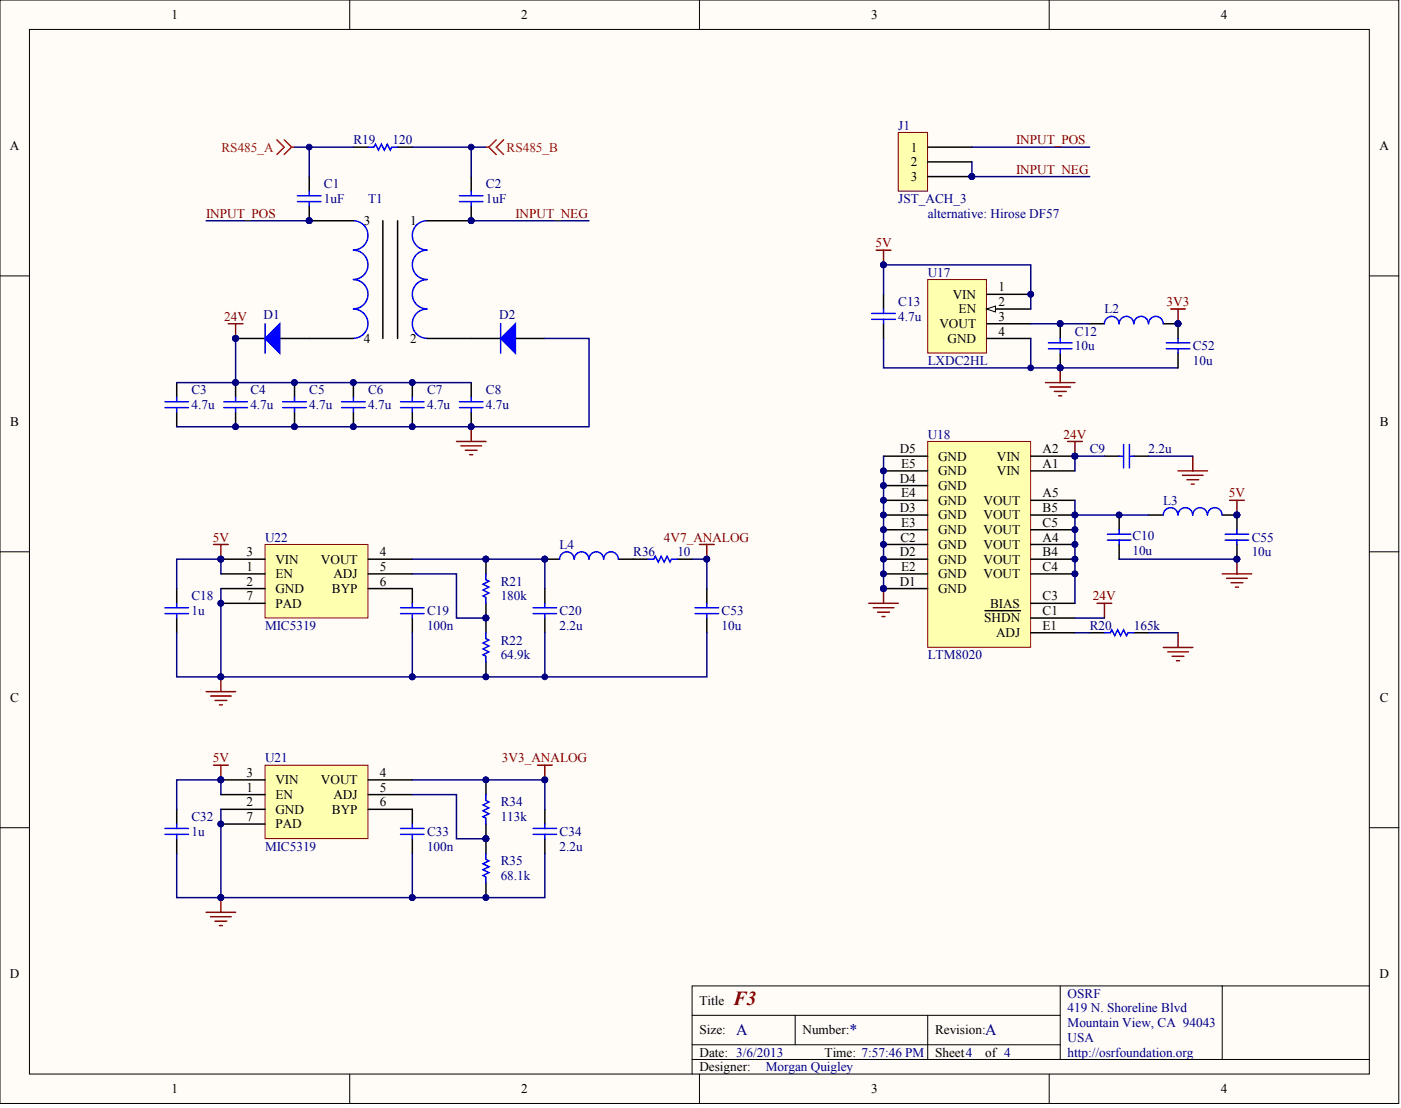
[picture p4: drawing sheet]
<svg xmlns="http://www.w3.org/2000/svg" width="669mm" height="529mm" viewBox="0 0 669 529" stroke-linecap="round" stroke-linejoin="round" font-family="sans-serif">
<g fill="#fffcf8" stroke="#000" stroke-width=".48">
<path d="M0 0h668v527h-668z"/>
<path d="M14 14h640v499h-640z"/>
</g>
<g fill="none" stroke="#000" stroke-width=".48">
<path d="M167 0v14M334 0v14M501 0v14M0 132h14M654 132h14M0 264h14M654 264h14M0 395h14M654 395h14M506 471v35M584 471h-254v42M654 471h-70v35"/>
<path d="M330 485h176M330 499h176M380 485v14M443 485v21M167 513v14M330 506h324M334 513v14M501 513v14"/>
</g>
<g fill="none" stroke="#00f" stroke-width=".7">
<path d="M176 70h3v-1l2 3 1-3 1 3 2-3 1 3 1-2h3M142 93h11M142 96h11M148 91v2M148 96v2M219 93h12M219 96h12M225 91v2M225 96v2M169 105a7 7 0 0 1 7 7 7 7 0 0 1-7 7 7 7 0 0 1 7 7 7 7 0 0 1-7 7M204 105a7 7 0 0 0-7 7 7 7 0 0 0 7 7 7 7 0 0 0-7 7 7 7 0 0 0 7 7M169 134a7 7 0 0 1 7 7 7 7 0 0 1-7 7 7 7 0 0 1 7 7 7 7 0 0 1-7 7"/>
<path d="M204 134a7 7 0 0 0-7 7 7 7 0 0 0 7 7 7 7 0 0 0-7 7 7 7 0 0 0 7 7M127 155v14M239 155v14M79 192h11M79 195h11M84 190v2M84 195v2M107 192h11M107 195h11M112 190v2M112 195v2M135 192h11"/>
<path d="M135 195h11M141 190v2M141 195v2M163 192h11M163 195h11M169 190v2M169 195v2M191 192h11M191 195h11M197 190v2M197 195v2M219 192h12"/>
<path d="M219 195h12M225 190v2M225 195v2"/>
</g>
<g fill="none" stroke="#000" stroke-width=".7">
<path d="M169 70h7M190 70h7M148 98v7h21M148 84v7M225 98v7h-21M225 84v7M183 105v57M190 105v57M112 162h15M134 162h35M204 162h35M246 162h14"/>
<path d="M84 183v7M84 197v7M112 183v7M112 197v7M141 183v7M141 197v7M169 183v7M169 197v7M197 183v7M197 197v7M225 183v7M225 197v7"/>
</g>
<g fill="#000080" stroke="#000080" stroke-width=".48">
<circle cx="225" cy="105" r="1.4"/>
<circle cx="148" cy="105" r="1.4"/>
<circle cx="112" cy="162" r="1.4"/>
<circle cx="225" cy="204" r="1.4"/>
<circle cx="112" cy="183" r="1.4"/>
<circle cx="112" cy="204" r="1.4"/>
<circle cx="141" cy="204" r="1.4"/>
<circle cx="141" cy="183" r="1.4"/>
<circle cx="169" cy="204" r="1.4"/>
<circle cx="169" cy="183" r="1.4"/>
<circle cx="197" cy="204" r="1.4"/>
<circle cx="197" cy="183" r="1.4"/>
</g>
<g fill="#00f" stroke="#00f" stroke-width=".7">
<path d="M127 162l7-7v14z"/>
<path d="M239 162l7-7v14z"/>
</g>
<path d="M109 155h7M112 155v7M218 211h14M220 213h10M222 215h6M224 217h2M225 204v7" fill="none" stroke="#800000" stroke-width=".7"/>
<path d="M98 105h50M225 105h56M112 162v21M84 183h141" fill="none" stroke="#000080" stroke-width=".7"/>
<path d="M132 67l4 3-4 4M136 67l3 3M139 70h2M139 70l-3 4M232 70h1M233 70l4 4M237 67l-4 3M240 67l-3 3 3 4" fill="none" stroke="#f00" stroke-width=".7"/>
<path d="M429 63h14v28h-14z" fill="#ffffb0" stroke="#800000" stroke-width=".48"/>
<path d="M443 70h21M443 77h21M443 84h21" fill="none" stroke="#000" stroke-width=".7"/>
<circle cx="464" cy="84" r="1.4" fill="#000080" stroke="#000080" stroke-width=".48"/>
<path d="M443 134h28v35h-28z" fill="#ffffb0" stroke="#800000" stroke-width=".48"/>
<path d="M471 141h21M471 148h21" fill="none" stroke="#000" stroke-width=".7"/>
<circle cx="492" cy="141" r="1.4" fill="#000080" stroke="#000080" stroke-width=".48"/>
<path d="M471 148l4-2v3z" fill="#fffcf8" stroke="#000" stroke-width=".48"/>
<path d="M471 155h21M471 162h21" fill="none" stroke="#000" stroke-width=".7"/>
<g fill="#000080" stroke="#000080" stroke-width=".48">
<circle cx="492" cy="141" r="1.4"/>
<circle cx="506" cy="155" r="1.4"/>
</g>
<path d="M492 155h14" fill="none" stroke="#000080" stroke-width=".7"/>
<path d="M443 211h49v98h-49z" fill="#ffffb0" stroke="#800000" stroke-width=".48"/>
<g fill="none" stroke="#000" stroke-width=".7">
<path d="M422 218h21M492 218h21M527 218h7M541 218h7M422 225h21M422 239h21M422 232h21M492 225h21M492 239h21M422 246h21M422 253h21M492 246h21"/>
<path d="M492 253h21M422 260h21M422 267h21M422 274h21M492 260h21M492 267h21M492 274h21M422 281h21M470 292h17M492 288h21M492 295h21M492 302h21"/>
<path d="M520 302h7M541 302h7"/>
</g>
<g fill="#000080" stroke="#000080" stroke-width=".48">
<circle cx="513" cy="218" r="1.4"/>
<circle cx="422" cy="225" r="1.4"/>
<circle cx="422" cy="232" r="1.4"/>
<circle cx="422" cy="239" r="1.4"/>
<circle cx="422" cy="246" r="1.4"/>
<circle cx="422" cy="253" r="1.4"/>
<circle cx="422" cy="260" r="1.4"/>
<circle cx="422" cy="267" r="1.4"/>
<circle cx="422" cy="274" r="1.4"/>
<circle cx="422" cy="281" r="1.4"/>
<circle cx="513" cy="246" r="1.4"/>
<circle cx="513" cy="253" r="1.4"/>
<circle cx="513" cy="260" r="1.4"/>
<circle cx="513" cy="267" r="1.4"/>
<circle cx="513" cy="274" r="1.4"/>
<circle cx="464" cy="84" r="1.4"/>
</g>
<g fill="none" stroke="#800000" stroke-width=".7">
<path d="M510 211h7M513 211v7M569 218v7M562 225h14M565 227h9M567 229h5M569 231h1M415 288h14M417 290h10M419 292h6M421 294h2M422 281v7"/>
<path d="M524 288h7M527 288v7M555 309h14M557 311h10M560 313h5M562 316h1M562 302v7"/>
</g>
<path d="M141 70h28M197 70h35M464 70h56M464 77v7h56M260 162h21v42h-197M422 218v63M527 218h-14v7M513 239v49M513 295h14M513 302h7" fill="none" stroke="#000080" stroke-width=".7"/>
<path d="M534 218h2M536 212v11M539 212v11M539 218h2M527 302h3l1-1 1 3 2-3 1 3 1-3 2 3 1-2h2" fill="none" stroke="#00f" stroke-width=".7"/>
<path d="M127 260h49v35h-49z" fill="#ffffb0" stroke="#800000" stroke-width=".48"/>
<g fill="none" stroke="#000" stroke-width=".7">
<path d="M105 274h22M105 267h22M176 274h21M176 267h21M232 267v7M84 281v7M84 295v7M105 281h22M105 288h22M176 281h21v7M197 295v7M232 288v14"/>
<path d="M260 281v7M260 295v7M232 316v7"/>
</g>
<g fill="#000080" stroke="#000080" stroke-width=".48">
<circle cx="105" cy="267" r="1.4"/>
<circle cx="105" cy="288" r="1.4"/>
<circle cx="105" cy="323" r="1.4"/>
<circle cx="232" cy="267" r="1.4"/>
<circle cx="232" cy="295" r="1.4"/>
<circle cx="232" cy="323" r="1.4"/>
<circle cx="197" cy="323" r="1.4"/>
</g>
<path d="M102 260h7M105 260v7M98 330h14M101 332h9M103 335h5M105 337h1M105 323v7" fill="none" stroke="#800000" stroke-width=".7"/>
<path d="M105 274v-7h-21v14M197 267h35M105 281v42M84 302v21h21M197 302v21h-92" fill="none" stroke="#000080" stroke-width=".7"/>
<g fill="none" stroke="#00f" stroke-width=".7">
<path d="M232 274v3l1 1-2 1 2 1-2 2 2 1-2 2h1v3M79 290h11M79 293h11M84 288v2M84 293v2M191 290h11M191 293h11M197 288v2M197 293v2M254 290h12M254 293h12M260 288v2"/>
<path d="M260 293v2M232 302v3l1 1-2 1 2 2-2 1 2 1-2 2h1v3"/>
</g>
<path d="M127 365h49v36h-49z" fill="#ffffb0" stroke="#800000" stroke-width=".48"/>
<g fill="none" stroke="#000" stroke-width=".7">
<path d="M422 141v7M422 155v7M506 155v7M520 155h7M555 155h7v7M506 169v7M562 169v7M534 246v7M548 246h7M584 246h7v7M260 267h7M295 267h14"/>
<path d="M323 267h7M534 260v7M591 260v7M337 281v7M337 295v7M105 379h22M105 372h22M176 379h21M176 372h21M232 372v7M84 387v7M105 387h22"/>
<path d="M105 394h22M176 387h21v7M232 394v14M260 387v7M84 401v7M197 401v7M260 401v7M232 422v7"/>
</g>
<g fill="#000080" stroke="#000080" stroke-width=".48">
<circle cx="105" cy="372" r="1.4"/>
<circle cx="105" cy="394" r="1.4"/>
<circle cx="105" cy="429" r="1.4"/>
<circle cx="197" cy="429" r="1.4"/>
<circle cx="232" cy="401" r="1.4"/>
<circle cx="232" cy="429" r="1.4"/>
<circle cx="232" cy="372" r="1.4"/>
<circle cx="225" cy="70" r="1.4"/>
<circle cx="148" cy="70" r="1.4"/>
<circle cx="506" cy="176" r="1.4"/>
<circle cx="506" cy="155" r="1.4"/>
<circle cx="260" cy="267" r="1.4"/>
<circle cx="232" cy="267" r="1.4"/>
<circle cx="337" cy="267" r="1.4"/>
<circle cx="260" cy="323" r="1.4"/>
<circle cx="197" cy="323" r="1.4"/>
<circle cx="260" cy="372" r="1.4"/>
<circle cx="422" cy="126" r="1.4"/>
<circle cx="562" cy="155" r="1.4"/>
<circle cx="492" cy="176" r="1.4"/>
<circle cx="591" cy="246" r="1.4"/>
<circle cx="534" cy="246" r="1.4"/>
<circle cx="513" cy="246" r="1.4"/>
<circle cx="591" cy="267" r="1.4"/>
<circle cx="232" cy="295" r="1.4"/>
</g>
<g fill="none" stroke="#800000" stroke-width=".7">
<path d="M418 119h7M422 119v8M559 148h7M562 148v7M506 176v7M499 183h14M501 185h10M503 187h6M505 189h2M587 239h7M591 239v7M334 260h7"/>
<path d="M337 260v7M584 274h14M586 276h9M588 278h5M591 267v7M590 280h1M102 365h7M105 365v7M257 365h7M260 365v7M98 436h14M101 438h9"/>
<path d="M103 440h5M105 429v7M105 442h1"/>
</g>
<g fill="none" stroke="#00f" stroke-width=".7">
<path d="M416 150h11M416 153h11M422 148v2M422 153v2M541 155a4 4 0 0 0-3-4 4 4 0 0 0-4 4 3 3 0 0 0-3-4 3 3 0 0 0-4 4M548 155a3 3 0 0 0-3-4 3 3 0 0 0-4 4M555 155a3 3 0 0 0-3-4 3 3 0 0 0-4 4M501 164h11M501 167h11M506 162v2M506 167v2M557 164h11"/>
<path d="M557 167h11M562 162v2M562 167v2M529 258h11M529 255h11M534 253v2M534 258v2M583 246a4 4 0 0 0-3-4 4 4 0 0 0-4 4 4 4 0 0 0-3-4 4 4 0 0 0-4 4 4 4 0 0 0-3-4 4 4 0 0 0-4 4 3 3 0 0 0-3-4 3 3 0 0 0-4 4M585 258h11M585 255h11M591 253v2M591 258v2"/>
<path d="M295 267a4 4 0 0 0-3-3 4 4 0 0 0-4 3 4 4 0 0 0-3-3 4 4 0 0 0-4 3 4 4 0 0 0-3-3 4 4 0 0 0-4 3 3 3 0 0 0-3-3 3 3 0 0 0-4 3M309 267h3l1-1 1 2 2-2 1 2 1-2 2 2 1-1h2M332 290h11M332 293h11M337 288v2M337 293v2M232 379v3l1 1-2 1 2 2-2 1 2 2-2 1 1 1v3M79 396h11M79 398h11M84 394v2M84 398v3M191 396h11"/>
<path d="M191 398h11M197 394v2M197 398v3M254 396h12M254 398h12M260 394v2M260 398v3M232 408v2l1 1-2 2 2 1-2 1 2 2-2 1 1 1v3"/>
</g>
<g fill="none" stroke="#000080" stroke-width=".7">
<path d="M148 70v14M225 70v14M422 141v-14h70v21M506 155h14M422 162v14h140M492 162v14M548 218h21M513 246h35M197 274h21v21h14M232 267h28v14M330 267h7v14M534 267h57"/>
<path d="M260 302v21M337 302v21h-140M548 302h14M105 379v-7h-21v15M197 379h21v22h14M197 372h63v15M105 387v42M84 408v21h21M197 408v21M260 408v21h-63M105 429h92"/>
</g>
<text font-size="9.5" fill="#800000" x="350" y="480">F3</text>
<g font-size="7.6" fill="#000080">
<text x="352" y="495">A</text>
<text x="406" y="495">*</text>
<text x="470" y="495">A</text>
</g>
<g font-size="6.3">
<text x="82" y="9">1</text>
<text x="249" y="9">2</text>
<text x="416" y="9">3</text>
<text x="583" y="9">4</text>
<text x="5" y="72">A</text>
<text x="659" y="72">A</text>
<text x="435" y="72">1</text>
<text x="435" y="79">2</text>
<text x="435" y="86">3</text>
<text x="174" y="108">3</text>
<text x="196" y="108">1</text>
<text x="455" y="143">VIN</text>
<text x="477" y="139">1</text>
<text x="458" y="150">EN</text>
<text x="477" y="146">2</text>
<text x="477" y="153">3</text>
<text x="448" y="157">VOUT</text>
<text x="477" y="160">4</text>
<text x="174" y="164">4</text>
<text x="196" y="164">2</text>
<text x="452" y="164">GND</text>
<text x="5" y="203">B</text>
<text x="659" y="203">B</text>
<text x="430" y="216">D5</text>
<text x="448" y="220">GND</text>
<text x="476" y="220">VIN</text>
<text x="498" y="216">A2</text>
<text x="430" y="223">E5</text>
<text x="448" y="227">GND</text>
<text x="476" y="227">VIN</text>
<text x="498" y="223">A1</text>
<text x="430" y="231">D4</text>
<text x="430" y="238">E4</text>
<text x="448" y="234">GND</text>
<text x="498" y="238">A5</text>
<text x="430" y="245">D3</text>
<text x="448" y="241">GND</text>
<text x="470" y="241">VOUT</text>
<text x="498" y="245">B5</text>
<text x="430" y="252">E3</text>
<text x="448" y="248">GND</text>
<text x="470" y="248">VOUT</text>
<text x="498" y="252">C5</text>
<text x="448" y="255">GND</text>
<text x="470" y="255">VOUT</text>
<text x="430" y="259">C2</text>
<text x="448" y="262">GND</text>
<text x="470" y="262">VOUT</text>
<text x="498" y="259">A4</text>
<text x="118" y="266">3</text>
<text x="131" y="269">VIN</text>
<text x="153" y="269">VOUT</text>
<text x="181" y="266">4</text>
<text x="430" y="266">D2</text>
<text x="448" y="269">GND</text>
<text x="470" y="269">VOUT</text>
<text x="498" y="266">B4</text>
<text x="118" y="273">1</text>
<text x="181" y="273">5</text>
<text x="430" y="273">E2</text>
<text x="498" y="273">C4</text>
<text x="118" y="280">2</text>
<text x="131" y="276">EN</text>
<text x="159" y="276">ADJ</text>
<text x="181" y="280">6</text>
<text x="430" y="280">D1</text>
<text x="448" y="276">GND</text>
<text x="470" y="276">VOUT</text>
<text x="118" y="287">7</text>
<text x="131" y="283">GND</text>
<text x="158" y="283">BYP</text>
<text x="448" y="283">GND</text>
<text x="498" y="287">C3</text>
<text x="131" y="290">PAD</text>
<text x="473" y="290">BIAS</text>
<text x="498" y="294">C1</text>
<text x="470" y="297">SHDN</text>
<text x="476" y="304">ADJ</text>
<text x="498" y="301">E1</text>
<text x="5" y="335">C</text>
<text x="659" y="335">C</text>
<text x="118" y="371">3</text>
<text x="181" y="371">4</text>
<text x="131" y="375">VIN</text>
<text x="153" y="375">VOUT</text>
<text x="118" y="378">1</text>
<text x="131" y="382">EN</text>
<text x="159" y="382">ADJ</text>
<text x="181" y="378">5</text>
<text x="118" y="385">2</text>
<text x="131" y="389">GND</text>
<text x="158" y="389">BYP</text>
<text x="181" y="385">6</text>
<text x="118" y="392">7</text>
<text x="131" y="396">PAD</text>
<text x="5" y="467">D</text>
<text x="659" y="467">D</text>
<text x="334" y="480">Title</text>
<text x="334" y="494">Size:</text>
<text x="383" y="494">Number:</text>
<text x="446" y="494">Revision:</text>
<text x="334" y="505">Date: 3/6/2013</text>
<text x="394" y="505">Time: 7:57:46 PM</text>
<text x="446" y="505">Sheet4</text>
<text x="470" y="505">of 4</text>
<text x="334" y="512">Designer:</text>
<text x="82" y="522">1</text>
<text x="249" y="522">2</text>
<text x="416" y="522">3</text>
<text x="583" y="522">4</text>
</g>
<g font-size="6.3" fill="#000080">
<text x="429" y="62">J1</text>
<text x="169" y="69">R19</text>
<text x="187" y="69">120</text>
<text x="155" y="90">C1</text>
<text x="232" y="90">C2</text>
<text x="155" y="97">1uF</text>
<text x="176" y="97">T1</text>
<text x="232" y="97">1uF</text>
<text x="429" y="97">JST_ACH_3</text>
<text x="443" y="104">alternative: Hirose DF57</text>
<text x="443" y="132">U17</text>
<text x="429" y="146">C13</text>
<text x="527" y="150">L2</text>
<text x="126" y="153">D1</text>
<text x="238" y="153">D2</text>
<text x="429" y="153">4.7u</text>
<text x="513" y="160">C12</text>
<text x="513" y="167">10u</text>
<text x="569" y="167">C52</text>
<text x="443" y="174">LXDC2HL</text>
<text x="569" y="174">10u</text>
<text x="91" y="188">C3</text>
<text x="120" y="188">C4</text>
<text x="148" y="188">C5</text>
<text x="176" y="188">C6</text>
<text x="204" y="188">C7</text>
<text x="232" y="188">C8</text>
<text x="91" y="195">4.7u</text>
<text x="120" y="195">4.7u</text>
<text x="148" y="195">4.7u</text>
<text x="176" y="195">4.7u</text>
<text x="204" y="195">4.7u</text>
<text x="232" y="195">4.7u</text>
<text x="443" y="209">U18</text>
<text x="520" y="216">C9</text>
<text x="548" y="216">2.2u</text>
<text x="555" y="241">L3</text>
<text x="541" y="258">C10</text>
<text x="127" y="259">U22</text>
<text x="267" y="262">L4</text>
<text x="598" y="259">C55</text>
<text x="302" y="266">R36</text>
<text x="323" y="266">10</text>
<text x="541" y="265">10u</text>
<text x="598" y="266">10u</text>
<text x="239" y="280">R21</text>
<text x="91" y="287">C18</text>
<text x="239" y="287">180k</text>
<text x="91" y="294">1u</text>
<text x="204" y="294">C19</text>
<text x="267" y="294">C20</text>
<text x="344" y="294">C53</text>
<text x="127" y="301">MIC5319</text>
<text x="204" y="301">100n</text>
<text x="267" y="301">2.2u</text>
<text x="344" y="301">10u</text>
<text x="520" y="301">R20</text>
<text x="541" y="301">165k</text>
<text x="239" y="308">R22</text>
<text x="239" y="315">64.9k</text>
<text x="443" y="315">LTM8020</text>
<text x="127" y="364">U21</text>
<text x="239" y="385">R34</text>
<text x="91" y="392">C32</text>
<text x="239" y="392">113k</text>
<text x="91" y="399">1u</text>
<text x="204" y="399">C33</text>
<text x="267" y="399">C34</text>
<text x="127" y="406">MIC5319</text>
<text x="204" y="406">100n</text>
<text x="267" y="406">2.2u</text>
<text x="239" y="413">R35</text>
<text x="239" y="420">68.1k</text>
<text x="510" y="476">OSRF</text>
<text x="510" y="484">419 N. Shoreline Blvd</text>
<text x="510" y="491">Mountain View, CA 94043</text>
<text x="510" y="498">USA</text>
<text x="510" y="505">http://osrfoundation.org</text>
<text x="366" y="512">Morgan Quigley</text>
</g>
<g font-size="6.3" fill="#800000">
<text x="485" y="69">INPUT_POS</text>
<text x="485" y="83">INPUT_NEG</text>
<text x="98" y="104">INPUT_POS</text>
<text x="246" y="104">INPUT_NEG</text>
<text x="418" y="118">5V</text>
<text x="557" y="146">3V3</text>
<text x="107" y="153">24V</text>
<text x="508" y="209">24V</text>
<text x="587" y="238">5V</text>
<text x="102" y="259">5V</text>
<text x="317" y="259">4V7_ANALOG</text>
<text x="522" y="287">24V</text>
<text x="102" y="364">5V</text>
<text x="240" y="364">3V3_ANALOG</text>
</g>
<g font-size="6.3" fill="#f00">
<text x="106" y="72">RS485_A</text>
<text x="242" y="72">RS485_B</text>
</g>
</svg>
